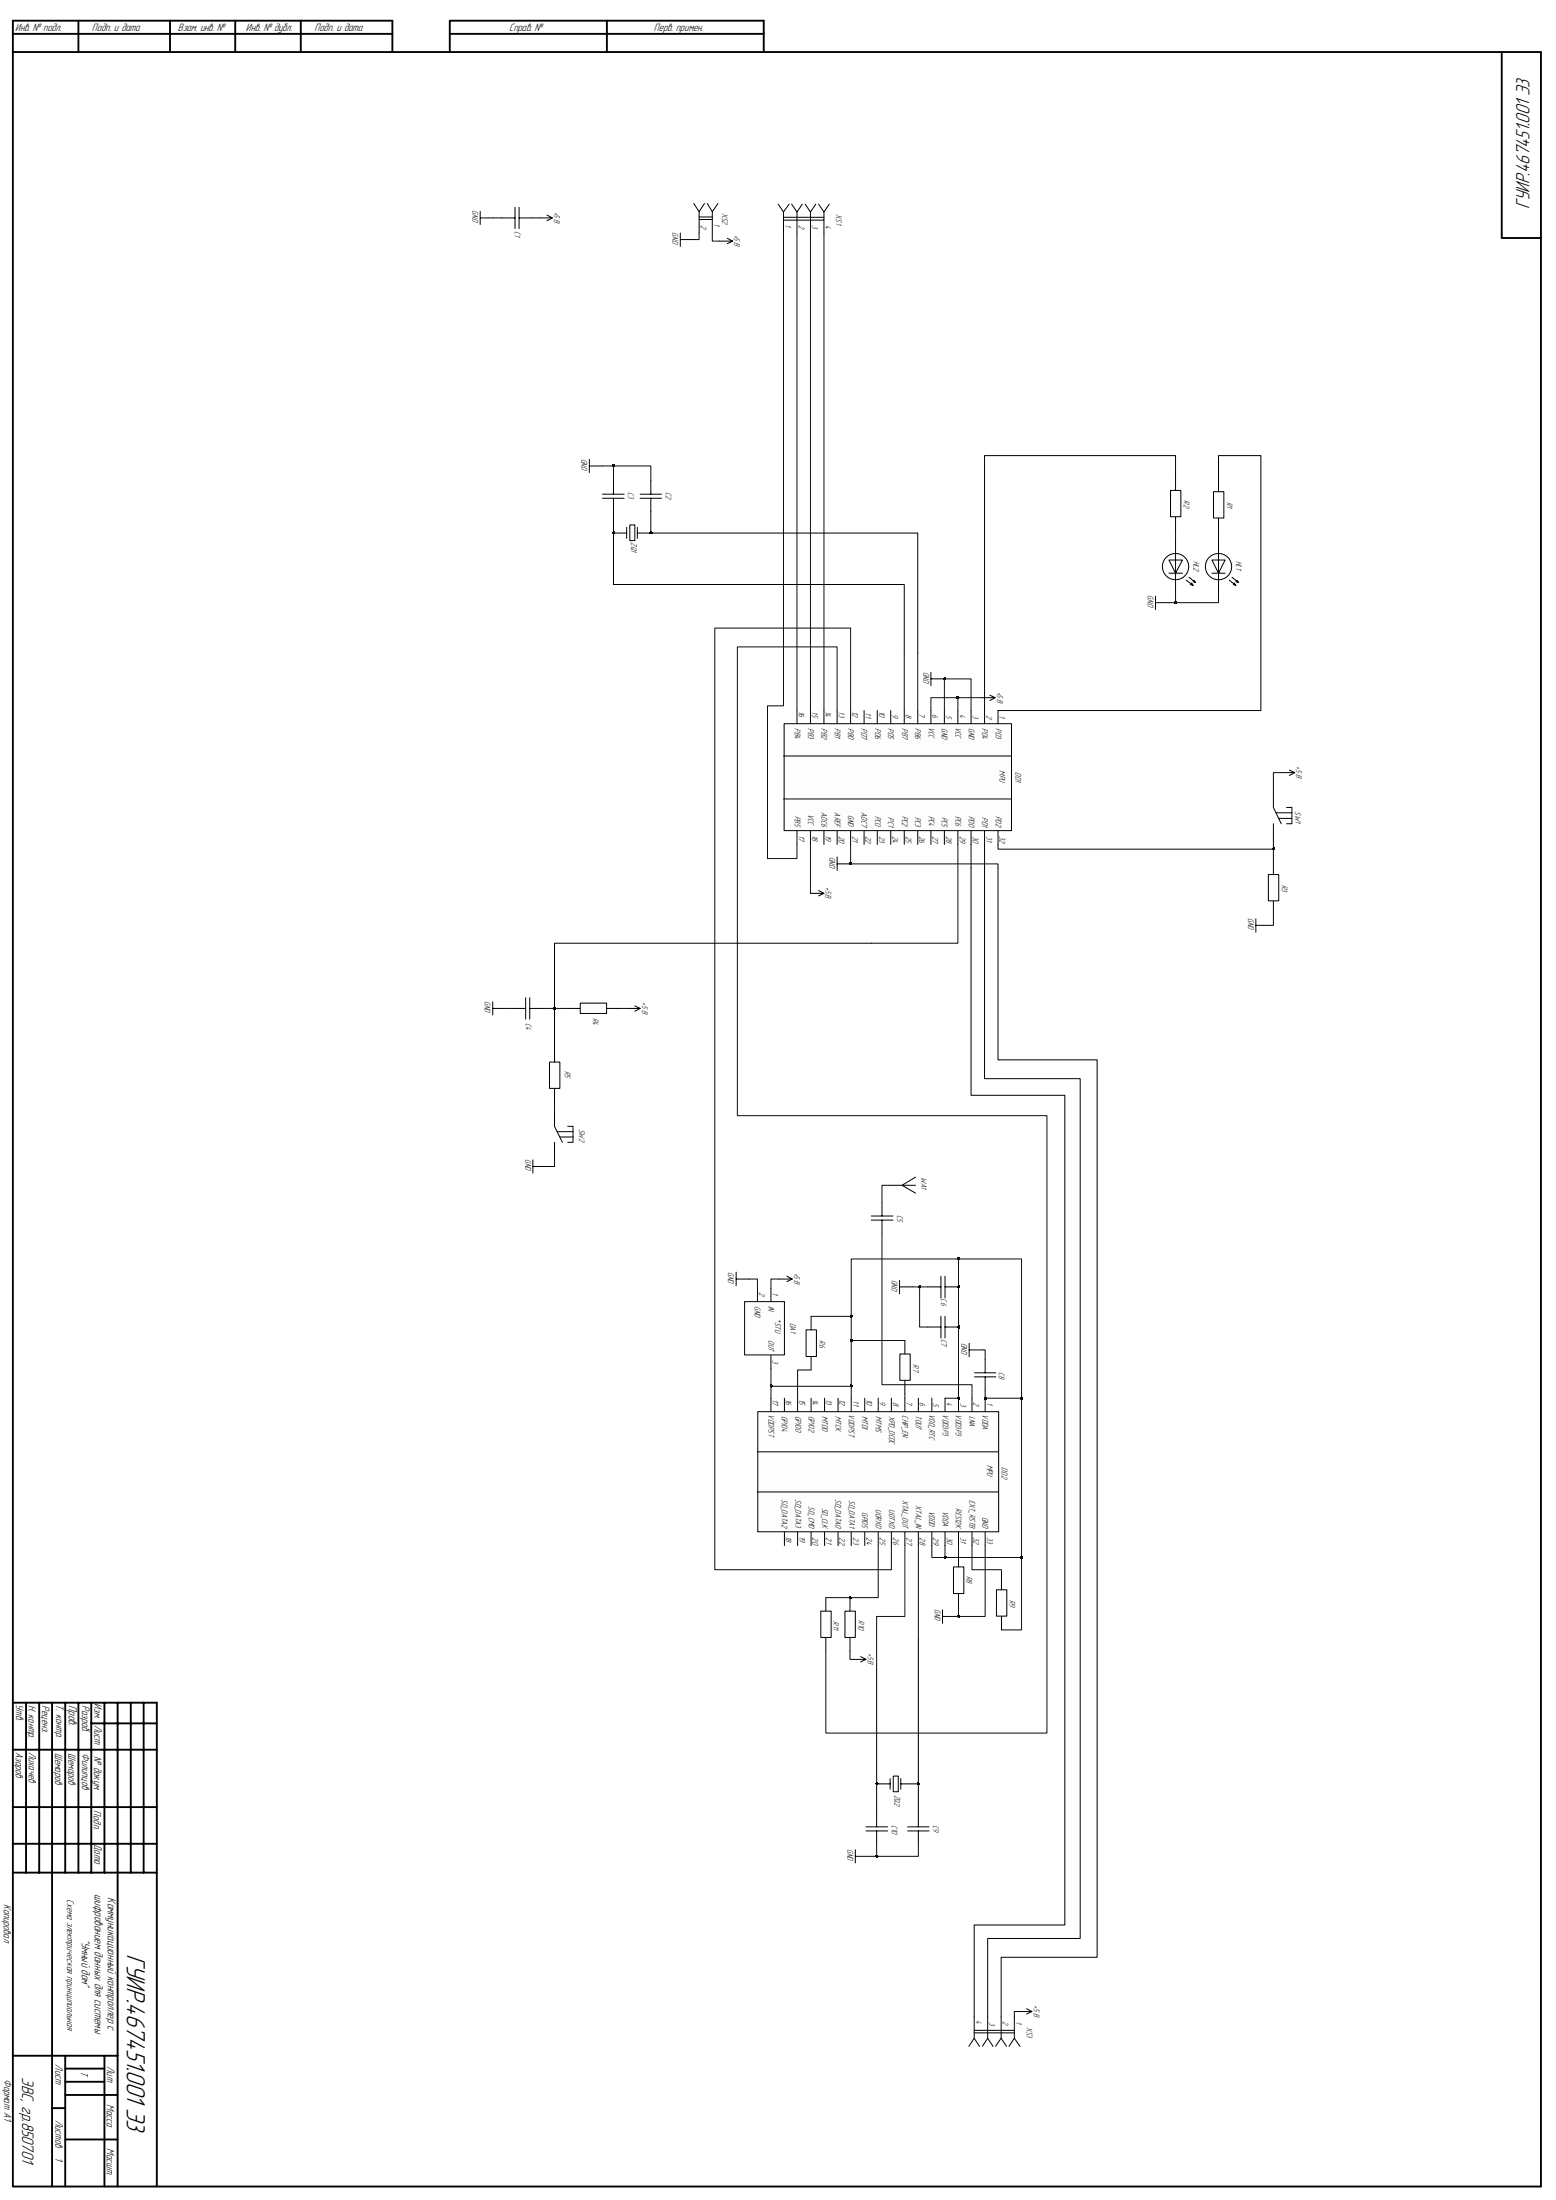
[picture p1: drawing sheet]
<svg xmlns="http://www.w3.org/2000/svg" width="210mm" height="297mm" viewBox="0 0 210 297" stroke-linecap="round" stroke-linejoin="round" font-family="sans-serif">
<g fill="none" stroke="#000" stroke-width=".25">
<path d="M1.7 4.6h51.3M1.7 7h206.3v288.2h-206.3v-292.4h51.3v4.2M10.6 2.8v4.2M22.9 2.8v4.2M31.7 2.8v4.2M40.6 2.8v4.2M60.7 7v-4.2h42.4v4.2M60.7 4.6h42.4M81.9 2.8v4.2M202.7 7v25.1h5.3M1.7 229.9h19.5v65.3M1.7 236.2h19.5"/>
<path d="M3.5 229.9v22.9M5.3 229.9v22.9M7 229.9v65.3M8.8 229.9v22.9M10.6 229.9v22.9M12.3 229.9v22.9M12.3 232.7h8.9M14.1 229.9v22.9M15.9 229.9v65.3M17.7 229.9v22.9M19.4 229.9v22.9M1.7 252.8h19.5"/>
<path d="M1.7 248.9h19.5M1.7 244h19.5M1.7 277.5h14.2M8.8 279.3h5.3M8.8 277.5v17.7M14.1 277.5v17.7M7 284.6h1.8M8.8 282.8h7.1M8.8 281.1h5.3M8.8 288.8h7.1"/>
</g>
<g fill="#fdfdfd">
<path d="M105.8 112.1l30.7-14.4v14.4z"/>
<path d="M105.8 97.7h30.7l-30.7 14.4z"/>
<path d="M78.3 136.8l3.6-1.4v1.4z"/>
<path d="M78.3 135.4h3.6l-3.6 1.4z"/>
<path d="M75.6 143.4v3.5h-1.4z"/>
<path d="M74.2 143.4h1.4l-1.4 3.5z"/>
</g>
<g fill="#0d0d0d">
<path d="M75 136.1v.1z"/>
<path d="M75 136v.2z"/>
<path d="M74.9 136v.3z"/>
<path d="M75 136l-.1 .3z"/>
<path d="M74.8 136v.3z"/>
<path d="M74.9 136l-.1 .3z"/>
<path d="M74.8 136v.2z"/>
<path d="M74.7 136v.2z"/>
<path d="M74.8 136l-.1 .2z"/>
<path d="M74.7 136.1v.1z"/>
</g>
<g fill="#fdfdfd">
<path d="M85.7 70.9v2.1h-.7z"/>
<path d="M85 70.9h.7l-.7 2.1z"/>
</g>
<g fill="#0d0d0d">
<path d="M83 71.9v.1z"/>
<path d="M82.9 71.8v.2z"/>
<path d="M83 71.9l-.1 .1z"/>
<path d="M82.9 71.8v.3z"/>
<path d="M82.8 71.8v.3z"/>
<path d="M82.9 71.8l-.1 .3z"/>
<path d="M82.7 71.8v.3z"/>
<path d="M82.7 71.8v.2z"/>
<path d="M82.7 71.9v.1z"/>
<path d="M82.6 71.9v.1z"/>
<path d="M82.7 71.9l-.1 .1z"/>
<path d="M88 71.9v.1z"/>
<path d="M88 71.8v.2z"/>
<path d="M88 71.8v.3z"/>
<path d="M87.9 71.8v.3z"/>
<path d="M88 71.8l-.1 .3z"/>
<path d="M87.8 71.8v.3z"/>
<path d="M87.9 71.8l-.1 .3z"/>
<path d="M87.7 71.8v.2z"/>
<path d="M87.7 71.9v.1z"/>
<path d="M75 136.1v.1z"/>
<path d="M75 136v.2z"/>
<path d="M74.9 136v.3z"/>
<path d="M75 136l-.1 .3z"/>
<path d="M74.8 136v.3z"/>
<path d="M74.9 136l-.1 .3z"/>
<path d="M74.8 136v.2z"/>
<path d="M74.7 136v.2z"/>
<path d="M74.8 136l-.1 .2z"/>
<path d="M74.7 136.1v.1z"/>
<path d="M129.5 94.1v.1z"/>
<path d="M129.4 94.1v.2z"/>
<path d="M129.5 94.1l-.1 .2z"/>
<path d="M129.4 94v.3z"/>
<path d="M129.3 94v.3z"/>
<path d="M129.4 94l-.1 .3z"/>
<path d="M129.2 94v.3z"/>
<path d="M129.3 94l-.1 .3z"/>
<path d="M129.2 94.1v.2z"/>
<path d="M129.2 94.1v.1z"/>
<path d="M129.2 94.1l-.1 .1z"/>
<path d="M115 116.5v.1z"/>
<path d="M115 116.5v.2z"/>
<path d="M114.9 116.5v.2z"/>
<path d="M115 116.5l-.1 .2z"/>
<path d="M114.9 116.5v.3z"/>
<path d="M114.9 116.4v.4z"/>
<path d="M114.8 116.4v.4z"/>
<path d="M114.9 116.4l-.1 .4z"/>
<path d="M114.8 116.5v.3z"/>
<path d="M114.8 116.5v.2z"/>
<path d="M114.7 116.5v.2z"/>
<path d="M114.8 116.5l-.1 .2z"/>
<path d="M114.7 116.5v.1z"/>
<path d="M127.6 91.6v.1z"/>
<path d="M127.6 91.5v.2z"/>
<path d="M127.6 91.5v.3z"/>
<path d="M127.5 91.5v.3z"/>
<path d="M127.6 91.5l-.1 .3z"/>
<path d="M127.4 91.5v.3z"/>
<path d="M127.4 91.5v.2z"/>
<path d="M127.3 91.6v.1z"/>
<path d="M127.4 91.6l-.1 .1z"/>
<path d="M83 62.8v.1z"/>
<path d="M82.9 62.8v.1z"/>
<path d="M83 62.8l-.1 .1z"/>
<path d="M82.9 62.8v.2z"/>
<path d="M82.9 62.7v.3z"/>
<path d="M82.8 62.7v.3z"/>
<path d="M82.9 62.7l-.1 .3z"/>
<path d="M82.7 62.7v.3z"/>
<path d="M82.8 62.7l-.1 .3z"/>
<path d="M82.7 62.8v.2z"/>
<path d="M82.7 62.8v.1z"/>
<path d="M82.7 62.8l-.1 .1z"/>
<path d="M133.1 188.7v.1z"/>
<path d="M133.2 188.7l-.1 .1z"/>
<path d="M133.1 188.6v.2z"/>
<path d="M133.1 188.6v.3z"/>
<path d="M133 188.6v.3z"/>
<path d="M133.1 188.6l-.1 .3z"/>
<path d="M132.9 188.6v.3z"/>
<path d="M133 188.6l-.1 .3z"/>
<path d="M132.9 188.6v.2z"/>
<path d="M132.8 188.7v.1z"/>
<path d="M132.9 188.7l-.1 .1z"/>
<path d="M129.5 188.7v.1z"/>
<path d="M129.5 188.6v.2z"/>
<path d="M129.5 188.6v.3z"/>
<path d="M129.4 188.6v.3z"/>
<path d="M129.5 188.6l-.1 .3z"/>
<path d="M129.3 188.6v.3z"/>
<path d="M129.4 188.6l-.1 .3z"/>
<path d="M129.3 188.6v.2z"/>
<path d="M129.2 188.6v.2z"/>
<path d="M129.3 188.6l-.1 .2z"/>
<path d="M129.2 188.7v.1z"/>
</g>
<g fill="#fdfdfd">
<path d="M102.3 206.8l32.5-16.2v16.2z"/>
<path d="M102.3 190.6h32.5l-32.5 16.2z"/>
</g>
<g fill="#0d0d0d">
<path d="M133.1 188.7v.1z"/>
<path d="M133.2 188.7l-.1 .1z"/>
<path d="M133.1 188.6v.2z"/>
<path d="M133.1 188.6v.3z"/>
<path d="M133 188.6v.3z"/>
<path d="M133.1 188.6l-.1 .3z"/>
<path d="M132.9 188.6v.3z"/>
<path d="M133 188.6l-.1 .3z"/>
<path d="M132.9 188.6v.2z"/>
<path d="M132.8 188.7v.1z"/>
<path d="M132.9 188.7l-.1 .1z"/>
<path d="M129.5 188.7v.1z"/>
<path d="M129.5 188.6v.2z"/>
<path d="M129.5 188.6v.3z"/>
<path d="M129.4 188.6v.3z"/>
<path d="M129.5 188.6l-.1 .3z"/>
<path d="M129.3 188.6v.3z"/>
<path d="M129.4 188.6l-.1 .3z"/>
<path d="M129.3 188.6v.2z"/>
<path d="M129.2 188.6v.2z"/>
<path d="M129.3 188.6l-.1 .2z"/>
<path d="M129.2 188.7v.1z"/>
</g>
<g fill="#fdfdfd">
<path d="M121.2 239.8v2.1h-.6z"/>
<path d="M120.6 239.8h.6l-.6 2.1z"/>
</g>
<g fill="#0d0d0d">
<path d="M118.5 240.7v.2z"/>
<path d="M118.5 240.8v.1z"/>
<path d="M118.4 240.7v.3z"/>
<path d="M118.5 240.7l-.1 .3z"/>
<path d="M118.3 240.7v.3z"/>
<path d="M118.4 240.7l-.1 .3z"/>
<path d="M118.2 240.7v.3z"/>
<path d="M118.3 240.7l-.1 .3z"/>
<path d="M118.2 240.7v.2z"/>
<path d="M118.2 240.7v.1z"/>
</g>
<g fill="#fdfdfd">
<path d="M130.1 211.5v3.6h-1.4z"/>
<path d="M128.7 211.5h1.4l-1.4 3.6z"/>
</g>
<g fill="#0d0d0d">
<path d="M129.5 218.1v.2z"/>
<path d="M129.5 218.2v.1z"/>
<path d="M129.5 218.1v.3z"/>
<path d="M129.4 218.1v.3z"/>
<path d="M129.5 218.1l-.1 .3z"/>
<path d="M129.3 218.1v.3z"/>
<path d="M129.4 218.1l-.1 .3z"/>
<path d="M129.3 218.1v.2z"/>
<path d="M129.2 218.1v.2z"/>
<path d="M129.3 218.1l-.1 .2z"/>
<path d="M129.2 218.1v.1z"/>
</g>
<g fill="#fdfdfd">
<path d="M105.9 175.7v7.2h-5.4z"/>
<path d="M100.5 175.7h5.4l-5.4 7.2z"/>
</g>
<g fill="#0d0d0d">
<path d="M115.1 187.1v.1z"/>
<path d="M115.1 187v.2z"/>
<path d="M115 187v.2z"/>
<path d="M115.1 187l-.1 .2z"/>
<path d="M115 187v.3z"/>
<path d="M115 186.9v.4z"/>
<path d="M114.9 186.9v.4z"/>
<path d="M115 186.9l-.1 .4z"/>
<path d="M114.9 187v.2z"/>
<path d="M114.9 187v.3z"/>
<path d="M114.8 187v.2z"/>
<path d="M114.9 187l-.1 .2z"/>
<path d="M114.8 187.1v.1z"/>
<path d="M104.2 187.1v.1z"/>
<path d="M104.2 187v.2z"/>
<path d="M104.1 187v.2z"/>
<path d="M104.2 187l-.1 .2z"/>
<path d="M104.1 187v.3z"/>
<path d="M104.1 186.9v.4z"/>
<path d="M104 186.9v.4z"/>
<path d="M104.1 186.9l-.1 .4z"/>
<path d="M104 187v.2z"/>
<path d="M104 187v.3z"/>
<path d="M104 187l-.1 .2z"/>
<path d="M103.9 187v.2z"/>
<path d="M103.9 187.1v.1z"/>
<path d="M129.5 188.7v.1z"/>
<path d="M129.5 188.6v.2z"/>
<path d="M129.5 188.6v.3z"/>
<path d="M129.4 188.6v.3z"/>
<path d="M129.5 188.6l-.1 .3z"/>
<path d="M129.3 188.6v.3z"/>
<path d="M129.4 188.6l-.1 .3z"/>
<path d="M129.3 188.6v.2z"/>
<path d="M129.2 188.6v.2z"/>
<path d="M129.3 188.6l-.1 .2z"/>
<path d="M129.2 188.7v.1z"/>
<path d="M129.5 179.1v.1z"/>
<path d="M129.5 179v.3z"/>
<path d="M129.5 179.1v.2z"/>
<path d="M129.4 179v.3z"/>
<path d="M129.5 179l-.1 .3z"/>
<path d="M129.3 179v.3z"/>
<path d="M129.4 179l-.1 .3z"/>
<path d="M129.3 179v.2z"/>
<path d="M129.2 179.1v.1z"/>
<path d="M129.3 179.1l-.1 .1z"/>
<path d="M129.5 173.7v.1z"/>
<path d="M129.5 173.6v.3z"/>
<path d="M129.5 173.7v.2z"/>
<path d="M129.4 173.6v.3z"/>
<path d="M129.5 173.6l-.1 .3z"/>
<path d="M129.3 173.6v.3z"/>
<path d="M129.4 173.6l-.1 .3z"/>
<path d="M129.3 173.6v.2z"/>
<path d="M129.3 173.6l-.1 .2z"/>
<path d="M129.2 173.7v.1z"/>
<path d="M127.7 210.2v.1z"/>
<path d="M127.7 210.2v.2z"/>
<path d="M127.7 210.1v.3z"/>
<path d="M127.6 210.1v.3z"/>
<path d="M127.7 210.1l-.1 .3z"/>
<path d="M127.5 210.1v.3z"/>
<path d="M127.6 210.1l-.1 .3z"/>
<path d="M127.5 210.1l-.1 .3z"/>
<path d="M127.4 210.2v.2z"/>
<path d="M127.4 210.2v.1z"/>
<path d="M133.1 188.7v.1z"/>
<path d="M133.2 188.7l-.1 .1z"/>
<path d="M133.1 188.6v.2z"/>
<path d="M133.1 188.6v.3z"/>
<path d="M133 188.6v.3z"/>
<path d="M133.1 188.6l-.1 .3z"/>
<path d="M132.9 188.6v.3z"/>
<path d="M133 188.6l-.1 .3z"/>
<path d="M132.9 188.6v.2z"/>
<path d="M132.8 188.7v.1z"/>
<path d="M132.9 188.7l-.1 .1z"/>
<path d="M138 210.2v.1z"/>
<path d="M138 210.2v.2z"/>
<path d="M138 210.1v.3z"/>
<path d="M137.9 210.1v.3z"/>
<path d="M138 210.1l-.1 .3z"/>
<path d="M137.8 210.1v.3z"/>
<path d="M137.9 210.1l-.1 .3z"/>
<path d="M137.8 210.2v.2z"/>
<path d="M137.8 210.2v.1z"/>
<path d="M138 188.7v.1z"/>
<path d="M138 188.6v.2z"/>
<path d="M138 188.6v.3z"/>
<path d="M137.9 188.6v.3z"/>
<path d="M138 188.6l-.1 .3z"/>
<path d="M137.8 188.6v.3z"/>
<path d="M137.9 188.6l-.1 .3z"/>
<path d="M137.8 188.6v.2z"/>
<path d="M137.8 188.7v.1z"/>
<path d="M137.8 188.7l-.1 .1z"/>
<path d="M129.5 169.9v.1z"/>
<path d="M129.5 169.8v.2z"/>
<path d="M129.5 169.8v.3z"/>
<path d="M129.4 169.8v.3z"/>
<path d="M129.5 169.8l-.1 .3z"/>
<path d="M129.3 169.8v.3z"/>
<path d="M129.4 169.8l-.1 .3z"/>
<path d="M129.2 169.8v.2z"/>
<path d="M129.2 169.9v.1z"/>
<path d="M129.5 218.1v.2z"/>
<path d="M129.5 218.2v.1z"/>
<path d="M129.5 218.1v.3z"/>
<path d="M129.4 218.1v.3z"/>
<path d="M129.5 218.1l-.1 .3z"/>
<path d="M129.3 218.1v.3z"/>
<path d="M129.4 218.1l-.1 .3z"/>
<path d="M129.3 218.1v.2z"/>
<path d="M129.2 218.1v.2z"/>
<path d="M129.3 218.1l-.1 .2z"/>
<path d="M129.2 218.1v.1z"/>
<path d="M118.5 250.5v.2z"/>
<path d="M118.5 250.6v.1z"/>
<path d="M118.4 250.4v.3z"/>
<path d="M118.5 250.5l-.1 .2z"/>
<path d="M118.3 250.4v.3z"/>
<path d="M118.4 250.4l-.1 .3z"/>
<path d="M118.2 250.4v.3z"/>
<path d="M118.3 250.4l-.1 .3z"/>
<path d="M118.2 250.5v.2z"/>
<path d="M118.2 250.5v.1z"/>
<path d="M124.1 240.7v.2z"/>
<path d="M124.1 240.8v.1z"/>
<path d="M124.1 240.7v.3z"/>
<path d="M124 240.7v.3z"/>
<path d="M124.1 240.7l-.1 .3z"/>
<path d="M123.9 240.7v.3z"/>
<path d="M124 240.7l-.1 .3z"/>
<path d="M123.9 240.7v.2z"/>
<path d="M123.8 240.7v.2z"/>
<path d="M123.9 240.7l-.1 .2z"/>
<path d="M123.8 240.7v.1z"/>
</g>
<g fill="#fdfdfd">
<path d="M110.2 179.5v3.6h-1.4z"/>
<path d="M108.8 179.5h1.4l-1.4 3.6z"/>
</g>
<g fill="#0d0d0d">
<path d="M129.5 173.7v.1z"/>
<path d="M129.5 173.6v.3z"/>
<path d="M129.5 173.7v.2z"/>
<path d="M129.4 173.6v.3z"/>
<path d="M129.5 173.6l-.1 .3z"/>
<path d="M129.3 173.6v.3z"/>
<path d="M129.4 173.6l-.1 .3z"/>
<path d="M129.3 173.6v.2z"/>
<path d="M129.3 173.6l-.1 .2z"/>
<path d="M129.2 173.7v.1z"/>
<path d="M129.5 169.9v.1z"/>
<path d="M129.5 169.8v.2z"/>
<path d="M129.5 169.8v.3z"/>
<path d="M129.4 169.8v.3z"/>
<path d="M129.5 169.8l-.1 .3z"/>
<path d="M129.3 169.8v.3z"/>
<path d="M129.4 169.8l-.1 .3z"/>
<path d="M129.2 169.8v.2z"/>
<path d="M129.2 169.9v.1z"/>
<path d="M115.1 187.1v.1z"/>
<path d="M115.1 187v.2z"/>
<path d="M115 187v.2z"/>
<path d="M115.1 187l-.1 .2z"/>
<path d="M115 187v.3z"/>
<path d="M115 186.9v.4z"/>
<path d="M114.9 186.9v.4z"/>
<path d="M115 186.9l-.1 .4z"/>
<path d="M114.9 187v.2z"/>
<path d="M114.9 187v.3z"/>
<path d="M114.8 187v.2z"/>
<path d="M114.9 187l-.1 .2z"/>
<path d="M114.8 187.1v.1z"/>
<path d="M115.1 177.7v.1z"/>
<path d="M115.1 177.6v.2z"/>
<path d="M115 177.6v.2z"/>
<path d="M115.1 177.6l-.1 .2z"/>
<path d="M115 177.5v.3z"/>
<path d="M114.9 177.5v.4z"/>
<path d="M115 177.5l-.1 .4z"/>
<path d="M114.9 177.5v.3z"/>
<path d="M114.9 177.6v.2z"/>
<path d="M114.8 177.6v.2z"/>
<path d="M114.9 177.6l-.1 .2z"/>
<path d="M114.8 177.7v.1z"/>
</g>
<g fill="#fdfdfd">
<path d="M115.4 217.5v3.6h-1.4z"/>
<path d="M114 217.5h1.4l-1.4 3.6z"/>
</g>
<g fill="#0d0d0d">
<path d="M114.9 215.6v.1z"/>
<path d="M114.9 215.6v.2z"/>
<path d="M114.8 215.6v.2z"/>
<path d="M114.9 215.6l-.1 .2z"/>
<path d="M114.8 215.5v.3z"/>
<path d="M114.8 215.5v.4z"/>
<path d="M114.7 215.5v.4z"/>
<path d="M114.8 215.5l-.1 .4z"/>
<path d="M114.7 215.5v.3z"/>
<path d="M114.6 215.6v.2z"/>
<path d="M114.7 215.6l-.1 .2z"/>
<path d="M114.6 215.6v.1z"/>
</g>
<g fill="#fdfdfd">
<path d="M112.2 217.5v3.6h-1.4z"/>
<path d="M110.8 217.5h1.4l-1.4 3.6z"/>
</g>
<g fill="#0d0d0d">
<path d="M114.9 215.6v.1z"/>
<path d="M114.9 215.6v.2z"/>
<path d="M114.8 215.6v.2z"/>
<path d="M114.9 215.6l-.1 .2z"/>
<path d="M114.8 215.5v.3z"/>
<path d="M114.8 215.5v.4z"/>
<path d="M114.7 215.5v.4z"/>
<path d="M114.8 215.5l-.1 .4z"/>
<path d="M114.7 215.5v.3z"/>
<path d="M114.6 215.6v.2z"/>
<path d="M114.7 215.6l-.1 .2z"/>
<path d="M114.6 215.6v.1z"/>
</g>
<g fill="#fdfdfd">
<path d="M135.9 214.6v3.6h-1.4z"/>
<path d="M134.5 214.6h1.4l-1.4 3.6z"/>
</g>
<g fill="#0d0d0d">
<path d="M138 210.2v.1z"/>
<path d="M138 210.2v.2z"/>
<path d="M138 210.1v.3z"/>
<path d="M137.9 210.1v.3z"/>
<path d="M138 210.1l-.1 .3z"/>
<path d="M137.8 210.1v.3z"/>
<path d="M137.9 210.1l-.1 .3z"/>
<path d="M137.8 210.2v.2z"/>
<path d="M137.8 210.2v.1z"/>
</g>
<g fill="#fdfdfd">
<path d="M122.9 182.8v3.6h-1.4z"/>
<path d="M121.5 182.8h1.4l-1.4 3.6z"/>
</g>
<g fill="#0d0d0d">
<path d="M124.3 173.7v.1z"/>
<path d="M124.2 173.7v.1z"/>
<path d="M124.3 173.7l-.1 .1z"/>
<path d="M124.2 173.6v.3z"/>
<path d="M124.2 173.7v.2z"/>
<path d="M124.1 173.6v.3z"/>
<path d="M124.2 173.6l-.1 .3z"/>
<path d="M124 173.6v.3z"/>
<path d="M124.1 173.6l-.1 .3z"/>
<path d="M124 173.6v.2z"/>
<path d="M124 173.7v.1z"/>
<path d="M115.1 180.9v.1z"/>
<path d="M115.1 180.9v.2z"/>
<path d="M115.1 180.8v.3z"/>
<path d="M115 180.8v.3z"/>
<path d="M115.1 180.8l-.1 .3z"/>
<path d="M114.9 180.8v.3z"/>
<path d="M115 180.8l-.1 .3z"/>
<path d="M114.8 180.8v.3z"/>
<path d="M114.9 180.8l-.1 .3z"/>
<path d="M114.8 180.9v.2z"/>
<path d="M114.8 180.9v.1z"/>
<path d="M172 114.6v.1z"/>
<path d="M172 114.5v.2z"/>
<path d="M172 114.5v.3z"/>
<path d="M171.9 114.5v.3z"/>
<path d="M172 114.5l-.1 .3z"/>
<path d="M171.9 114.4v.4z"/>
<path d="M171.9 114.4l-.1 .4z"/>
<path d="M171.8 114.5v.3z"/>
<path d="M171.8 114.5v.2z"/>
<path d="M171.7 114.5v.2z"/>
<path d="M171.8 114.5l-.1 .2z"/>
<path d="M171.7 114.6v.1z"/>
</g>
<g fill="#fdfdfd">
<path d="M172.6 118.1v3.5h-1.4z"/>
<path d="M171.2 118.1h1.4l-1.4 3.5z"/>
</g>
<g fill="#0d0d0d">
<path d="M172 114.6v.1z"/>
<path d="M172 114.5v.2z"/>
<path d="M172 114.5v.3z"/>
<path d="M171.9 114.5v.3z"/>
<path d="M172 114.5l-.1 .3z"/>
<path d="M171.9 114.4v.4z"/>
<path d="M171.9 114.4l-.1 .4z"/>
<path d="M171.8 114.5v.3z"/>
<path d="M171.8 114.5v.2z"/>
<path d="M171.7 114.5v.2z"/>
<path d="M171.8 114.5l-.1 .2z"/>
<path d="M171.7 114.6v.1z"/>
</g>
<g fill="#fdfdfd">
<path d="M166.2 76.1v.7z"/>
<path d="M166.1 75.8l.1 .3-.1 1.1z"/>
<path d="M166.2 76.1v.7l-.1 .4z"/>
<path d="M166.1 75.8v1.4z"/>
<path d="M165.9 75.5l.2 .3-.2 1.7z"/>
<path d="M166.1 75.8v1.4l-.2 .3z"/>
<path d="M165.9 75.5v2z"/>
</g>
<path d="M163.1 75.2v2.5M165.8 75.2v2.5" fill="none" stroke="#fdfdfd" stroke-width=".21"/>
<path d="M163.2 75.2v2.5M163.5 75v3M163.8 74.8v3.3M164.1 74.7v3.5M164.5 74.7v3.6M164.8 74.7v3.5M165.1 74.8v3.3M165.5 75v3M165.7 75.2v2.5" fill="none" stroke="#fdfdfd" stroke-width=".13"/>
<path d="M165.6 75v3" fill="none" stroke="#fdfdfd" stroke-width=".25"/>
<path d="M164 74.7v3.5M164.3 74.7v3.6M165.3 74.8v3.3" fill="none" stroke="#fdfdfd" stroke-width=".34"/>
<path d="M163.3 75v3M163.6 74.8v3.3M165 74.7v3.5" fill="none" stroke="#fdfdfd" stroke-width=".3"/>
<path d="M164.7 74.7v3.6" fill="none" stroke="#fdfdfd" stroke-width=".38"/>
<g fill="#fdfdfd">
<path d="M163 75.5v2z"/>
<path d="M163 75.5l-.2 1.7v-1.4z"/>
<path d="M163 75.5v2l-.2-.3z"/>
<path d="M162.8 75.8v1.4z"/>
<path d="M162.8 75.8l-.1 1z"/>
<path d="M162.8 75.8v1.4l-.1-.4z"/>
<path d="M162.7 76.1v.7z"/>
<path d="M160.4 76.1v.7z"/>
<path d="M160.4 75.8v.3v1.1z"/>
<path d="M160.4 76.1v1.1z"/>
<path d="M160.4 75.8v1.4z"/>
<path d="M160.2 75.5l.2 .3-.2 1.7z"/>
<path d="M160.4 75.8v1.4l-.2 .3z"/>
<path d="M160.2 75.5v2z"/>
</g>
<path d="M157.6 75v3M159.8 75v3M160.1 75.2v2.5" fill="none" stroke="#fdfdfd" stroke-width=".25"/>
<path d="M157.4 75.2v2.5M157.7 75v3M158 74.8v3.3M158.3 74.7v3.5M158.7 74.7v3.6M159 74.7v3.5M159.4 74.8v3.3M159.7 75v3M159.9 75.2v2.5" fill="none" stroke="#fdfdfd" stroke-width=".13"/>
<path d="M157.8 74.8v3.3M159.5 74.8v3.3" fill="none" stroke="#fdfdfd" stroke-width=".3"/>
<path d="M158.2 74.7v3.5M158.9 74.7v3.6M159.2 74.7v3.5" fill="none" stroke="#fdfdfd" stroke-width=".34"/>
<path d="M158.5 74.7v3.6" fill="none" stroke="#fdfdfd" stroke-width=".38"/>
<path d="M157.3 75.2v2.5" fill="none" stroke="#fdfdfd" stroke-width=".21"/>
<g fill="#fdfdfd">
<path d="M157.2 75.5v2z"/>
<path d="M157.2 75.5l-.1 1.7v-1.4z"/>
<path d="M157.2 75.5v2l-.1-.3z"/>
<path d="M157.1 75.8v1.4z"/>
<path d="M157.1 75.8l-.2 1v-.7z"/>
<path d="M157.1 75.8v1.4l-.2-.4z"/>
<path d="M156.9 76.1v.7z"/>
<path d="M165.2 66.4v3.5h-1.4z"/>
<path d="M163.8 66.4h1.4l-1.4 3.5z"/>
<path d="M159.4 66.2v3.6h-1.4z"/>
<path d="M158 66.2h1.4l-1.4 3.6z"/>
</g>
<g fill="#0d0d0d">
<path d="M158.8 81.3v.1z"/>
<path d="M158.8 81.2v.3z"/>
<path d="M158.8 81.3v.2z"/>
<path d="M158.7 81.2v.3z"/>
<path d="M158.8 81.2l-.1 .3z"/>
<path d="M158.6 81.2v.3z"/>
<path d="M158.7 81.2l-.1 .3z"/>
<path d="M158.6 81.2v.2z"/>
<path d="M158.5 81.3v.1z"/>
<path d="M158.6 81.3l-.1 .1z"/>
</g>
<g fill="none" stroke="#000" stroke-width=".13">
<path d="M64.8 29.4h1.8M64.8 28.5v1.8M67.7 29.4h1.8M69.5 28v2.9M70.1 28v2.9M70.1 29.4h1.7M73.8 29l.7 .4h-1.7M74.5 29.4l-.7 .4M91.8 31.5v1.8M91.8 32.3h1.8M93.6 27.5l.8 1.1 .7-1.1M94.4 29.6v1.9"/>
<path d="M94.4 28.6v1h1.7v-1M94.4 29.3h1.7M95.5 27.5l.6 1.1 .8-1.1M96.1 29.6v1.9M98.2 32.2l.7 .4h-1.8M98.9 32.6l-.7 .3M105 27.6l.7 1 .8-1M105.7 28.6v1.1h5.5v-1.1M105.7 29.3h5.5M105.7 29.7v1.8M106.8 27.6l.8 1 .7-1M107.6 28.6v2.9"/>
<path d="M108.7 27.6l.7 1 .7-1M109.4 28.6v2.9M110.5 27.6l.7 1 .7-1M111.2 29.7v1.8M79.5 62v1.8M79.5 62.9h1.8M81.3 66.7h2.9M81.3 67.3h2.9M82.8 72v6.9h39.2v9.3M82.8 72h1.8M82.8 64.9v1.8M82.8 67.3v4.7"/>
<path d="M84.6 71.2v1.5M85 70.9h.7v2.1h-.7zM86 71.2v1.5M86 72h1.8M86.4 66.7h2.9M86.4 67.3h2.9M87.8 64.9v1.8M87.8 67.3v4.7M87.8 72h36.1v16.2M157.8 77.4h.9v2.7M158 66.2h1.4v3.6h-1.4zM158.7 72.9v2.7h.9l-.9 1.8-.9-1.8h.9v1.8h.9"/>
<path d="M158.7 66.2v-4.7h-25.8v36.2M158.7 69.8v1.8M160.1 78.3l.9 .7-.2-.3M160.5 77.9l.9 .8-.2-.3M160.7 78.9l.3 .1M161 78.5l.4 .2M163.6 77.4h.9v2.7M163.8 66.4h1.4v3.5h-1.4zM164.5 72.9v2.7h.9l-.9 1.8-.9-1.8h.9v1.8h.9M164.5 66.4v-4.9h5.7v34.4h-35.5v1.8M164.5 70v1.8M165.9 78.3l.9 .7-.2-.3"/>
<path d="M166.3 77.9l.9 .8-.2-.3M166.5 78.9l.3 .1M166.8 78.5l.4 .2M105.8 97.7h30.7v14.4h-30.7zM107.6 95.9v1.8M109.4 95.9v1.8M111.2 95.9v1.8M113 95.9v1.8M114.8 95.9v1.8M116.6 95.9v1.8M118.4 95.9v1.8M120.2 95.9v1.8"/>
<path d="M122 95.9v1.8M123.9 95.9v1.8M125.6 95.9v1.8M125.6 90.8v1.8M125.6 91.7h1.9M127.5 95.9v1.8M129.3 95.9v1.8M131.1 95.9v1.8M133.6 93.9l.7 .3h-1.8M134.3 94.2l-.7 .4M156 80.5v1.8M156 81.4h1.8"/>
<path d="M105.7 102.1h30.8M105.7 107.9h30.8M107.6 112.2v1.8M109.4 112.2v1.8M111.2 112.2v1.8M113 112.2v1.8M113 115.7v1.8M113 116.6h1.8M114.8 112.2v1.8M116.6 112.2v1.8M118.4 112.2v1.8M120.2 112.2v1.8"/>
<path d="M122 112.2v1.8M123.9 112.2v1.8M125.6 112.2v1.8M127.5 112.2v1.8M129.3 112.2v1.8M131.1 117.2v30.7h12.6v112h-12.2v14.2M131.1 112.2v1.8M132.9 117.2v28.4h12.9v116.1h-12.5v13.5M132.9 112.2v1.8M134.7 117.2v25.9h13.4v121.1h-13v11M134.7 112.2v1.8M171.2 118.1h1.4v3.5h-1.4z"/>
<path d="M171.9 107.2v1.8l1 2.2M171.9 111.2v3.4M171.9 116.2v1.9M172.2 109.7h2.2M172.6 110.5h1.8M173.7 109h.7v2.2h-.7M174 104l.8 .3h-1.9M174.8 104.3l-.8 .4M66.5 136.1h1.8M66.5 135.3v1.7M69.1 136.1h1.9M71 134.7v2.9"/>
<path d="M71.5 136.1h1.8M71.5 134.7v2.9M76.5 136.1h1.8M78.3 135.4h3.6v1.4h-3.6zM81.9 136.1h1.8M85.7 135.8l.7 .3h-1.8M86.4 136.1l-.7 .4M110.5 120.2l.7 .4h-1.8M111.2 120.6l-.7 .3M117.6 127.3h-42.8v16.1M169.5 124v1.9M169.5 124.9h1.8"/>
<path d="M171.9 121.7v1.8M71.9 156.6v1.8M71.9 157.5h1.8M74.2 143.4h1.4v3.5h-1.4zM74.8 150.2v1.9l1.1 2.1M74.8 147v1.8M74.8 154.2v1.8M75.2 152.8h2.1M75.6 153.5h1.7M76.6 152.1h.7v2.1h-.7M123.6 158.9l-1.8 1.1 1.8 1.1M99.4 171.7v1.9"/>
<path d="M99.4 172.7h1.8M100.5 175.7h5.4v7.2h-5.4zM102.2 173.9v1.8M104.1 173.9v1.8M106.2 172.3l.7 .4h-1.8M106.9 172.7l-.7 .3M108.8 179.5h1.4v3.6h-1.4zM109.5 177.7v1.8M117.6 164.2h2.9M117.6 164.7h2.9M119 162.3v1.9M119 164.7v1.8"/>
<path d="M120 160h3.6M121.4 173.7h1.8M121.4 172.8v1.9M125.2 179.2h1.8M125.2 173.7h1.8M127 172.3v2.9M127 177.7v2.9M127.6 172.3v2.9M127.6 177.7v2.9M127.6 179.2h1.8M127.6 173.7h1.8M102.2 196h32.6"/>
<path d="M102.3 190.6h32.5v16.2h-32.5zM104.1 183v1.8M104.1 188.8v1.8M105.9 188.8v1.8M107.7 188.8v1.8M109.5 183.2v1.8M109.5 188.8v1.8M111.3 188.8v1.8M113.1 188.8v1.8M114.9 188.8v1.8M116.7 188.8v1.8M118.5 188.8v1.8"/>
<path d="M120.3 188.8v1.8M121.5 182.8h1.4v3.6h-1.4zM122.1 181v1.8M122.1 186.4v1.8M122.1 188.8v1.8M124 188.8v1.8M125.8 188.8v1.8M127.6 188.8v1.8M129.4 188.8v1.8M130.8 181.4v1.8M130.8 182.2h1.8M131.2 188.8v1.8"/>
<path d="M131.5 185.3h2.9M131.5 185.9h2.9M133 183.5v1.8M133 185.9v1.8M133 188.8v1.8M102.2 201.4h32.6M105.9 206.8v1.9M107.7 206.8v1.9M109.5 206.8v1.9M110.8 217.5h1.4v3.6h-1.4zM111.3 206.8v1.9M111.5 215.7v1.8"/>
<path d="M113.1 206.8v1.9M114 217.5h1.4v3.6h-1.4zM114.7 215.7v1.8M114.9 206.8v1.9M116.7 206.8v1.9M118.5 206.8v1.9M120.3 206.8v1.9M122.1 206.8v1.9M124 206.8v1.9M125.8 206.8v1.9M127.2 217.3v1.9M127.2 218.2h1.8"/>
<path d="M127.6 206.8v1.9M128.7 211.5h1.4v3.6h-1.4zM129.4 206.8v1.9M129.4 209.7v1.8M129.4 215.2v1.8M131.2 206.8v1.9M133 206.8v1.9M134.5 214.6h1.4v3.6h-1.4zM135.2 212.8v1.8M135.2 218.2v1.8M111.5 221.1v1.8M114.7 221.1v1.8"/>
<path d="M116.2 223.6l.7 .4h-1.8M116.9 224l-.7 .4M118.3 225.3v21.3M120.6 239.8h.6v2.1h-.6zM124 221.3v25.3M115.4 249.7v1.8M115.4 250.6h1.9M116.9 246.6h2.9M116.9 247.2h2.9M118.3 240.8h1.8M118.3 247.2v1.8M120.1 240.1v1.5"/>
<path d="M121.6 240.1v1.5M121.6 240.8h2.4M122.5 246.6h2.9M122.5 247.2h2.9M124 247.2v1.8M130.8 276.3l.7-1.1 .7 1.1M131.5 275.2v-1.1h5.4v1.1M131.5 274.4h5.4M132.6 276.3l.7-1.1 .7 1.1M134.4 276.3l.7-1.1 .7 1.1M136.2 276.3l.7-1.1 .8 1.1M136.9 272.3v1.8"/>
<path d="M138.6 271.2l.7 .4h-1.8M139.3 271.6l-.7 .3"/>
<circle cx="158.7" cy="76.5" r="1.78"/>
<circle cx="164.5" cy="76.5" r="1.78"/>
</g>
<g fill="none" stroke="#0d0d0d" stroke-width=".13">
<path d="M66.6 29.4h1.1M71.8 29.4h1M94.4 31.5v.8h-.8M96.1 31.5v1.1h1M105.7 31.5v63.8h-2.1v20.6h4v-1.9M107.6 31.5v64.4M109.4 31.5v64.4M111.2 31.5v64.4M81.3 62.9h1.5M82.8 64.9v-2h5v2M158.7 71.6v1.3M164.5 71.8v1.1"/>
<path d="M113 95.9v-8.6h-13.5v63.3h41.8v83.4h-29.8v-11.1M114.8 95.9v-11.1h-18.3v127.1h23.8v-3.2M122 88.2v7.7M123.9 88.2v7.7M125.6 95.9v-1.7h3.7v1.7M127.5 95.9v-4.2h3.6v4.2M129.3 94.2h3.2M158.7 80.1v1.3M164.5 80.1v1.3h-6.7M109.4 114v6.6M114.8 114v2.6h19.9v.6M129.3 114v13.3h-11.7"/>
<path d="M131.1 114v3.2M132.9 114v3.2M134.7 114v.6h37.2v1.6M172.9 104.3h-1v2.9M68.3 136.1h.8M73.3 136.1h3.2M83.7 136.1h.9M171.9 123.5v1.4h-.6M74.8 156v1.5h-1.1M74.8 148.8v1.4M101.2 172.7h1v1.2M105.1 172.7h-1v1.2"/>
<path d="M109.5 177.7h5.4M119 166.5v20.4h12.2v1.9M120 160h-1v2.3M123.2 173.7h.9M125.2 173.7h-1.1v5.5h1.1M129.4 170h-14.5v17.2M129.4 179.2h.1M104.1 187.2h10.8v1.6M104.1 184.8v4M109.5 185h-1.8v3.8M114.9 181h7.2M122.1 188.2v.6"/>
<path d="M127.6 188.8h1.8v-18.8h8.5v18.8M132.6 182.2h.4v1.3M133 187.7v1.1h4.9v21.5h-10.3M118.5 208.7v7h-7M122.1 208.7v9.5h-3.8v7.1M124 208.7v12.6M125.8 208.7v1.6h1.8v-1.6M129.4 217v1.2h-.4M129.4 208.7v1M131.2 208.7v3.2h4v.9M133 208.7v9.5h-3.6M137.9 210.3v9.7h-2.7"/>
<path d="M114.7 222.9v1.1h.4M117.3 250.6h1M118.3 249v1.6h5.7v-1.6M137.5 271.6h-.6v.7"/>
</g>
<text font-size="3.8" x="17.1" y="263.7" transform="rotate(90 17.1 263.7)">ГУИР.467451.001 Э3</text>
<text font-size="2.7" x="206.5" y="28.2" transform="rotate(-90 206.5 28.2)">ГУИР.467451.001 Э3</text>
<text font-size="2.4" x="3" y="280.4" transform="rotate(90 3 280.4)">ЭВС, гр.850701</text>
<g font-size="1.7">
<text x="9.3" y="230.2" transform="rotate(90 9.3 230.2)">Пров.</text>
<text x="12.8" y="255.7" transform="rotate(90 12.8 255.7)">шифрованием данных для системы</text>
<text x="14.6" y="256.2" transform="rotate(90 14.6 256.2)">Коммуникационный контроллер с</text>
<text x="11" y="261.7" transform="rotate(90 11 261.7)">&quot;Умный дом&quot;</text>
</g>
<g font-size="1.5">
<text x="2" y="4.2">Инв. № подл.</text>
<text x="12.4" y="4.2">Подп. и дата</text>
<text x="24" y="4.2">Взам. инв. №</text>
<text x="33.2" y="4.2">Инв. № дубл.</text>
<text x="42.5" y="4.2">Подп. и дата</text>
<text x="68.7" y="4.2">Справ. №</text>
<text x="88.3" y="4.2">Перв. примен.</text>
<text x="2.2" y="230.1" transform="rotate(90 2.2 230.1)">Утв.</text>
<text x="3.9" y="230.1" transform="rotate(90 3.9 230.1)">Н. контр.</text>
<text x="5.7" y="230.2" transform="rotate(90 5.7 230.2)">Реценз.</text>
<text x="7.6" y="230.1" transform="rotate(90 7.6 230.1)">Т. контр.</text>
<text x="11.1" y="230.2" transform="rotate(90 11.1 230.2)">Разраб.</text>
<text x="12.7" y="230" transform="rotate(90 12.7 230)">Изм.</text>
<text x="12.7" y="232.9" transform="rotate(90 12.7 232.9)">Лист</text>
<text x="2.2" y="236.5" transform="rotate(90 2.2 236.5)">Азаров</text>
<text x="3.9" y="236.5" transform="rotate(90 3.9 236.5)">Лихачев</text>
<text x="7.5" y="236.6" transform="rotate(90 7.5 236.6)">Шемаров</text>
<text x="9.2" y="236.6" transform="rotate(90 9.2 236.6)">Шемаров</text>
<text x="11.1" y="236.6" transform="rotate(90 11.1 236.6)">Филипцов</text>
<text x="12.7" y="237.1" transform="rotate(90 12.7 237.1)">№ докум.</text>
<text x="12.7" y="244.4" transform="rotate(90 12.7 244.4)">Подп.</text>
<text x="12.7" y="249" transform="rotate(90 12.7 249)">Дата</text>
<text x=".5" y="257" transform="rotate(90 .5 257)">Копировал</text>
<text x=".6" y="280.6" transform="rotate(90 .6 280.6)">Формат А1</text>
<text x="7.5" y="278.7" transform="rotate(90 7.5 278.7)">Лист</text>
<text x="10.9" y="279.7" transform="rotate(90 10.9 279.7)">Т</text>
<text x="14.5" y="278.9" transform="rotate(90 14.5 278.9)">Лит</text>
<text x="7.5" y="286.2" transform="rotate(90 7.5 286.2)">Листов</text>
<text x="14.4" y="284.1" transform="rotate(90 14.4 284.1)">Масса</text>
<text x="7.5" y="291.2" transform="rotate(90 7.5 291.2)">1</text>
<text x="14.4" y="290" transform="rotate(90 14.4 290)">Масшт.</text>
</g>
<text font-size="1.4" x="9.1" y="256.4" transform="rotate(90 9.1 256.4)">Схема электрическая принципиальная</text>
<g font-size="1.2">
<text x="63.8" y="28.4" transform="rotate(90 63.8 28.4)">GND</text>
<text x="74.8" y="28.6" transform="rotate(90 74.8 28.6)">+5 В</text>
<text x="90.8" y="31.4" transform="rotate(90 90.8 31.4)">GND</text>
<text x="94.6" y="30.3" transform="rotate(90 94.6 30.3)">2</text>
<text x="96.4" y="30.1" transform="rotate(90 96.4 30.1)">1</text>
<text x="99.1" y="31.7" transform="rotate(90 99.1 31.7)">+5 В</text>
<text x="106" y="30.2" transform="rotate(90 106 30.2)">1</text>
<text x="107.8" y="30.4" transform="rotate(90 107.8 30.4)">2</text>
<text x="109.6" y="30.4" transform="rotate(90 109.6 30.4)">3</text>
<text x="111.4" y="30.3" transform="rotate(90 111.4 30.3)">4</text>
<text x="78.5" y="61.9" transform="rotate(90 78.5 61.9)">GND</text>
<text x="161.1" y="75.7" transform="rotate(90 161.1 75.7)">HL2</text>
<text x="166.8" y="75.7" transform="rotate(90 166.8 75.7)">HL1</text>
<text x="154.9" y="80.4" transform="rotate(90 154.9 80.4)">GND</text>
<text x="124.6" y="90.7" transform="rotate(90 124.6 90.7)">GND</text>
<text x="134.6" y="93.4" transform="rotate(90 134.6 93.4)">+5 В</text>
<text x="107.3" y="98.3" transform="rotate(90 107.3 98.3)">PB4</text>
<text x="107.8" y="96" transform="rotate(90 107.8 96)">16</text>
<text x="109.1" y="98.3" transform="rotate(90 109.1 98.3)">PB3</text>
<text x="109.6" y="96.1" transform="rotate(90 109.6 96.1)">15</text>
<text x="110.9" y="98.3" transform="rotate(90 110.9 98.3)">PB2</text>
<text x="111.4" y="96" transform="rotate(90 111.4 96)">14</text>
<text x="112.7" y="98.3" transform="rotate(90 112.7 98.3)">PB1</text>
<text x="113.2" y="96.1" transform="rotate(90 113.2 96.1)">13</text>
<text x="114.5" y="98.3" transform="rotate(90 114.5 98.3)">PB0</text>
<text x="115.1" y="96" transform="rotate(90 115.1 96)">12</text>
<text x="116.3" y="98.3" transform="rotate(90 116.3 98.3)">PD7</text>
<text x="116.8" y="96.2" transform="rotate(90 116.8 96.2)">11</text>
<text x="118.1" y="98.3" transform="rotate(90 118.1 98.3)">PD6</text>
<text x="118.7" y="96" transform="rotate(90 118.7 96)">10</text>
<text x="119.9" y="98.3" transform="rotate(90 119.9 98.3)">PD5</text>
<text x="120.5" y="96.3" transform="rotate(90 120.5 96.3)">9</text>
<text x="121.7" y="98.3" transform="rotate(90 121.7 98.3)">PB7</text>
<text x="122.3" y="96.4" transform="rotate(90 122.3 96.4)">8</text>
<text x="123.5" y="98.3" transform="rotate(90 123.5 98.3)">PB6</text>
<text x="124.1" y="96.3" transform="rotate(90 124.1 96.3)">7</text>
<text x="125.3" y="98.1" transform="rotate(90 125.3 98.1)">VCC</text>
<text x="125.9" y="96.4" transform="rotate(90 125.9 96.4)">6</text>
<text x="127.1" y="98.3" transform="rotate(90 127.1 98.3)">GND</text>
<text x="127.7" y="96.5" transform="rotate(90 127.7 96.5)">5</text>
<text x="128.9" y="98.1" transform="rotate(90 128.9 98.1)">VCC</text>
<text x="129.5" y="96.4" transform="rotate(90 129.5 96.4)">4</text>
<text x="130.8" y="98.3" transform="rotate(90 130.8 98.3)">GND</text>
<text x="131.3" y="96.5" transform="rotate(90 131.3 96.5)">3</text>
<text x="132.5" y="98.3" transform="rotate(90 132.5 98.3)">PD4</text>
<text x="133.1" y="96.5" transform="rotate(90 133.1 96.5)">2</text>
<text x="134.4" y="98.3" transform="rotate(90 134.4 98.3)">PD3</text>
<text x="134.9" y="96.5" transform="rotate(90 134.9 96.5)">1</text>
<text x="134.9" y="104" transform="rotate(90 134.9 104)">MPU</text>
<text x="137.1" y="104.3" transform="rotate(90 137.1 104.3)">DD1</text>
<text x="175" y="103.5" transform="rotate(90 175 103.5)">+5 В</text>
<text x="107.3" y="110.1" transform="rotate(90 107.3 110.1)">PB5</text>
<text x="107.8" y="112.7" transform="rotate(90 107.8 112.7)">17</text>
<text x="109.1" y="109.9" transform="rotate(90 109.1 109.9)">VCC</text>
<text x="109.6" y="112.7" transform="rotate(90 109.6 112.7)">18</text>
<text x="110.9" y="109.6" transform="rotate(90 110.9 109.6)">ADC6</text>
<text x="111.4" y="112.7" transform="rotate(90 111.4 112.7)">19</text>
<text x="112.7" y="109.7" transform="rotate(90 112.7 109.7)">AREF</text>
<text x="113.2" y="112.9" transform="rotate(90 113.2 112.9)">20</text>
<text x="114.5" y="110.1" transform="rotate(90 114.5 110.1)">GND</text>
<text x="115.1" y="112.9" transform="rotate(90 115.1 112.9)">21</text>
<text x="116.3" y="109.6" transform="rotate(90 116.3 109.6)">ADC7</text>
<text x="116.8" y="112.9" transform="rotate(90 116.8 112.9)">22</text>
<text x="118.1" y="110.1" transform="rotate(90 118.1 110.1)">PC0</text>
<text x="118.7" y="112.9" transform="rotate(90 118.7 112.9)">23</text>
<text x="119.9" y="110.3" transform="rotate(90 119.9 110.3)">PC1</text>
<text x="120.5" y="112.9" transform="rotate(90 120.5 112.9)">24</text>
<text x="121.7" y="110.1" transform="rotate(90 121.7 110.1)">PC2</text>
<text x="122.3" y="112.9" transform="rotate(90 122.3 112.9)">25</text>
<text x="123.5" y="110.2" transform="rotate(90 123.5 110.2)">PC3</text>
<text x="124.1" y="112.9" transform="rotate(90 124.1 112.9)">26</text>
<text x="125.3" y="110.1" transform="rotate(90 125.3 110.1)">PC4</text>
<text x="125.9" y="112.9" transform="rotate(90 125.9 112.9)">27</text>
<text x="127.1" y="110.2" transform="rotate(90 127.1 110.2)">PC5</text>
<text x="127.7" y="112.9" transform="rotate(90 127.7 112.9)">28</text>
<text x="128.9" y="110.1" transform="rotate(90 128.9 110.1)">PC6</text>
<text x="129.5" y="112.9" transform="rotate(90 129.5 112.9)">29</text>
<text x="130.8" y="110.1" transform="rotate(90 130.8 110.1)">PD0</text>
<text x="131.3" y="112.9" transform="rotate(90 131.3 112.9)">30</text>
<text x="132.5" y="110.3" transform="rotate(90 132.5 110.3)">PD1</text>
<text x="133.1" y="112.9" transform="rotate(90 133.1 112.9)">31</text>
<text x="134.4" y="110.1" transform="rotate(90 134.4 110.1)">PD2</text>
<text x="134.9" y="112.9" transform="rotate(90 134.9 112.9)">32</text>
<text x="111.4" y="119.8" transform="rotate(90 111.4 119.8)">+5 В</text>
<text x="112" y="115.7" transform="rotate(90 112 115.7)">GND</text>
<text x="168.5" y="123.9" transform="rotate(90 168.5 123.9)">GND</text>
<text x="65.4" y="135.2" transform="rotate(90 65.4 135.2)">GND</text>
<text x="86.7" y="135.3" transform="rotate(90 86.7 135.3)">+5 В</text>
<text x="70.9" y="156.5" transform="rotate(90 70.9 156.5)">GND</text>
<text x="98.3" y="171.7" transform="rotate(90 98.3 171.7)">GND</text>
<text x="107.2" y="171.8" transform="rotate(90 107.2 171.8)">+5 В</text>
<text x="120.4" y="172.8" transform="rotate(90 120.4 172.8)">GND</text>
<text x="101.9" y="176.3" transform="rotate(90 101.9 176.3)">GND</text>
<text x="102.5" y="174.5" transform="rotate(90 102.5 174.5)">2</text>
<text x="103.7" y="176.3" transform="rotate(90 103.7 176.3)">IN</text>
<text x="104.3" y="174.5" transform="rotate(90 104.3 174.5)">1</text>
<text x="104.6" y="178" transform="rotate(90 104.6 178)">*STU</text>
<text x="103.7" y="180.9" transform="rotate(90 103.7 180.9)">OUT</text>
<text x="104.3" y="183.6" transform="rotate(90 104.3 183.6)">3</text>
<text x="129.8" y="181.3" transform="rotate(90 129.8 181.3)">GND</text>
<text x="103.7" y="191" transform="rotate(90 103.7 191)">VDDPST</text>
<text x="104.3" y="188.8" transform="rotate(90 104.3 188.8)">17</text>
<text x="105.5" y="191.1" transform="rotate(90 105.5 191.1)">GPIO4</text>
<text x="106.1" y="188.8" transform="rotate(90 106.1 188.8)">16</text>
<text x="107.4" y="191.1" transform="rotate(90 107.4 191.1)">GPIO0</text>
<text x="107.9" y="188.9" transform="rotate(90 107.9 188.9)">15</text>
<text x="109.2" y="191.1" transform="rotate(90 109.2 191.1)">GPIO2</text>
<text x="109.7" y="188.8" transform="rotate(90 109.7 188.8)">14</text>
<text x="111" y="191.1" transform="rotate(90 111 191.1)">MTDO</text>
<text x="111.5" y="188.9" transform="rotate(90 111.5 188.9)">13</text>
<text x="112.8" y="191.1" transform="rotate(90 112.8 191.1)">MTCK</text>
<text x="113.3" y="188.8" transform="rotate(90 113.3 188.8)">12</text>
<text x="114.6" y="191" transform="rotate(90 114.6 191)">VDDPST</text>
<text x="115.1" y="189" transform="rotate(90 115.1 189)">11</text>
<text x="116.4" y="191.1" transform="rotate(90 116.4 191.1)">MTDI</text>
<text x="117" y="188.8" transform="rotate(90 117 188.8)">10</text>
<text x="118.2" y="191.1" transform="rotate(90 118.2 191.1)">MTMS</text>
<text x="118.7" y="189.2" transform="rotate(90 118.7 189.2)">9</text>
<text x="120" y="191.1" transform="rotate(90 120 191.1)">XPD_DCDC</text>
<text x="120.6" y="189.3" transform="rotate(90 120.6 189.3)">8</text>
<text x="121.8" y="191.1" transform="rotate(90 121.8 191.1)">CHIP_EN</text>
<text x="122.3" y="189.1" transform="rotate(90 122.3 189.1)">7</text>
<text x="123.6" y="191" transform="rotate(90 123.6 191)">TOUT</text>
<text x="124.2" y="189.3" transform="rotate(90 124.2 189.3)">6</text>
<text x="125.4" y="190.9" transform="rotate(90 125.4 190.9)">VDD_RTC</text>
<text x="125.9" y="189.4" transform="rotate(90 125.9 189.4)">5</text>
<text x="127.3" y="191" transform="rotate(90 127.3 191)">VDD3P3</text>
<text x="127.8" y="189.2" transform="rotate(90 127.8 189.2)">4</text>
<text x="129" y="191" transform="rotate(90 129 191)">VDD3P3</text>
<text x="129.6" y="189.4" transform="rotate(90 129.6 189.4)">3</text>
<text x="130.8" y="191.1" transform="rotate(90 130.8 191.1)">LNA</text>
<text x="131.4" y="189.3" transform="rotate(90 131.4 189.3)">2</text>
<text x="132.6" y="191" transform="rotate(90 132.6 191)">VDDA</text>
<text x="133.2" y="189.3" transform="rotate(90 133.2 189.3)">1</text>
<text x="133.2" y="197.7" transform="rotate(90 133.2 197.7)">MPU</text>
<text x="105.5" y="202.3" transform="rotate(90 105.5 202.3)">SD_DATA2</text>
<text x="107.4" y="202.4" transform="rotate(90 107.4 202.4)">SD_DATA3</text>
<text x="109.2" y="203.3" transform="rotate(90 109.2 203.3)">SD_CMD</text>
<text x="111" y="203.5" transform="rotate(90 111 203.5)">SD_CLK</text>
<text x="112.8" y="202.3" transform="rotate(90 112.8 202.3)">SD_DATA0</text>
<text x="114.6" y="202.5" transform="rotate(90 114.6 202.5)">SD_DATA1</text>
<text x="118.2" y="203.7" transform="rotate(90 118.2 203.7)">U0RXD</text>
<text x="120" y="203.7" transform="rotate(90 120 203.7)">U0TXD</text>
<text x="121.8" y="202.5" transform="rotate(90 121.8 202.5)">XTAL_OUT</text>
<text x="123.6" y="203.2" transform="rotate(90 123.6 203.2)">XTAL_IN</text>
<text x="127.3" y="204" transform="rotate(90 127.3 204)">VDDA</text>
<text x="129" y="203.6" transform="rotate(90 129 203.6)">RES12K</text>
<text x="130.8" y="202.5" transform="rotate(90 130.8 202.5)">EXT_RSTB</text>
<text x="135.2" y="198.1" transform="rotate(90 135.2 198.1)">DD2</text>
<text x="106.1" y="207.3" transform="rotate(90 106.1 207.3)">18</text>
<text x="107.9" y="207.3" transform="rotate(90 107.9 207.3)">19</text>
<text x="109.7" y="207.5" transform="rotate(90 109.7 207.5)">20</text>
<text x="111.5" y="207.5" transform="rotate(90 111.5 207.5)">21</text>
<text x="113.3" y="207.5" transform="rotate(90 113.3 207.5)">22</text>
<text x="115.1" y="207.5" transform="rotate(90 115.1 207.5)">23</text>
<text x="116.4" y="204.2" transform="rotate(90 116.4 204.2)">GPIO5</text>
<text x="117" y="207.5" transform="rotate(90 117 207.5)">24</text>
<text x="118.7" y="207.5" transform="rotate(90 118.7 207.5)">25</text>
<text x="120.6" y="207.5" transform="rotate(90 120.6 207.5)">26</text>
<text x="122.3" y="207.5" transform="rotate(90 122.3 207.5)">27</text>
<text x="124.2" y="207.5" transform="rotate(90 124.2 207.5)">28</text>
<text x="125.4" y="204" transform="rotate(90 125.4 204)">VDDD</text>
<text x="125.9" y="207.5" transform="rotate(90 125.9 207.5)">29</text>
<text x="127.8" y="207.5" transform="rotate(90 127.8 207.5)">30</text>
<text x="129.6" y="207.5" transform="rotate(90 129.6 207.5)">31</text>
<text x="131.4" y="207.5" transform="rotate(90 131.4 207.5)">32</text>
<text x="132.6" y="204.8" transform="rotate(90 132.6 204.8)">GND</text>
<text x="133.2" y="207.5" transform="rotate(90 133.2 207.5)">33</text>
<text x="126.2" y="217.2" transform="rotate(90 126.2 217.2)">GND</text>
<text x="117.1" y="223.2" transform="rotate(90 117.1 223.2)">+5 В</text>
<text x="114.4" y="249.6" transform="rotate(90 114.4 249.6)">GND</text>
<text x="131.7" y="272.7" transform="rotate(90 131.7 272.7)">4</text>
<text x="133.5" y="272.9" transform="rotate(90 133.5 272.9)">3</text>
<text x="135.3" y="272.8" transform="rotate(90 135.3 272.8)">2</text>
<text x="137.2" y="272.8" transform="rotate(90 137.2 272.8)">1</text>
<text x="139.5" y="270.7" transform="rotate(90 139.5 270.7)">+5 В</text>
</g>
<g font-size="1.2" fill="#090909">
<text x="97.5" y="28.7" transform="rotate(90 97.5 28.7)">XS2</text>
<text x="159.8" y="67.6" transform="rotate(90 159.8 67.6)">R2</text>
<text x="165.6" y="67.7" transform="rotate(90 165.6 67.7)">R1</text>
<text x="174.8" y="109.5" transform="rotate(90 174.8 109.5)">SW1</text>
<text x="173" y="119.5" transform="rotate(90 173 119.5)">R3</text>
<text x="124.3" y="158.9" transform="rotate(90 124.3 158.9)">WA1</text>
<text x="121.1" y="164.1" transform="rotate(90 121.1 164.1)">C5</text>
<text x="106.6" y="178.6" transform="rotate(90 106.6 178.6)">DA1</text>
<text x="127" y="175.3" transform="rotate(90 127 175.3)">C6</text>
<text x="110.6" y="180.9" transform="rotate(90 110.6 180.9)">R6</text>
<text x="123.3" y="184.2" transform="rotate(90 123.3 184.2)">R7</text>
<text x="127" y="180.7" transform="rotate(90 127 180.7)">C7</text>
<text x="134.8" y="185.2" transform="rotate(90 134.8 185.2)">C8</text>
<text x="130.5" y="212.7" transform="rotate(90 130.5 212.7)">R8</text>
<text x="136.3" y="216" transform="rotate(90 136.3 216)">R9</text>
<text x="112.4" y="218.9" transform="rotate(90 112.4 218.9)">R11</text>
<text x="115.9" y="218.7" transform="rotate(90 115.9 218.7)">R10</text>
<text x="120.7" y="242.3" transform="rotate(90 120.7 242.3)">ZQ2</text>
<text x="120.4" y="246.3" transform="rotate(90 120.4 246.3)">C10</text>
<text x="125.9" y="246.3" transform="rotate(90 125.9 246.3)">C9</text>
</g>
<g font-size="1.2" fill="#0d0d0d">
<text x="112.9" y="28.9" transform="rotate(90 112.9 28.9)">XS1</text>
<text x="69.5" y="31.2" transform="rotate(90 69.5 31.2)">C1</text>
<text x="84.8" y="66.5" transform="rotate(90 84.8 66.5)">C3</text>
<text x="89.9" y="66.5" transform="rotate(90 89.9 66.5)">C2</text>
<text x="85.2" y="73.2" transform="rotate(90 85.2 73.2)">ZQ1</text>
<text x="80" y="137.4" transform="rotate(90 80 137.4)">R4</text>
<text x="71" y="138" transform="rotate(90 71 138)">C4</text>
<text x="76.2" y="144.6" transform="rotate(90 76.2 144.6)">R5</text>
<text x="78.2" y="152.4" transform="rotate(90 78.2 152.4)">SW2</text>
<text x="138.6" y="273.6" transform="rotate(90 138.6 273.6)">XS3</text>
</g>
</svg>
